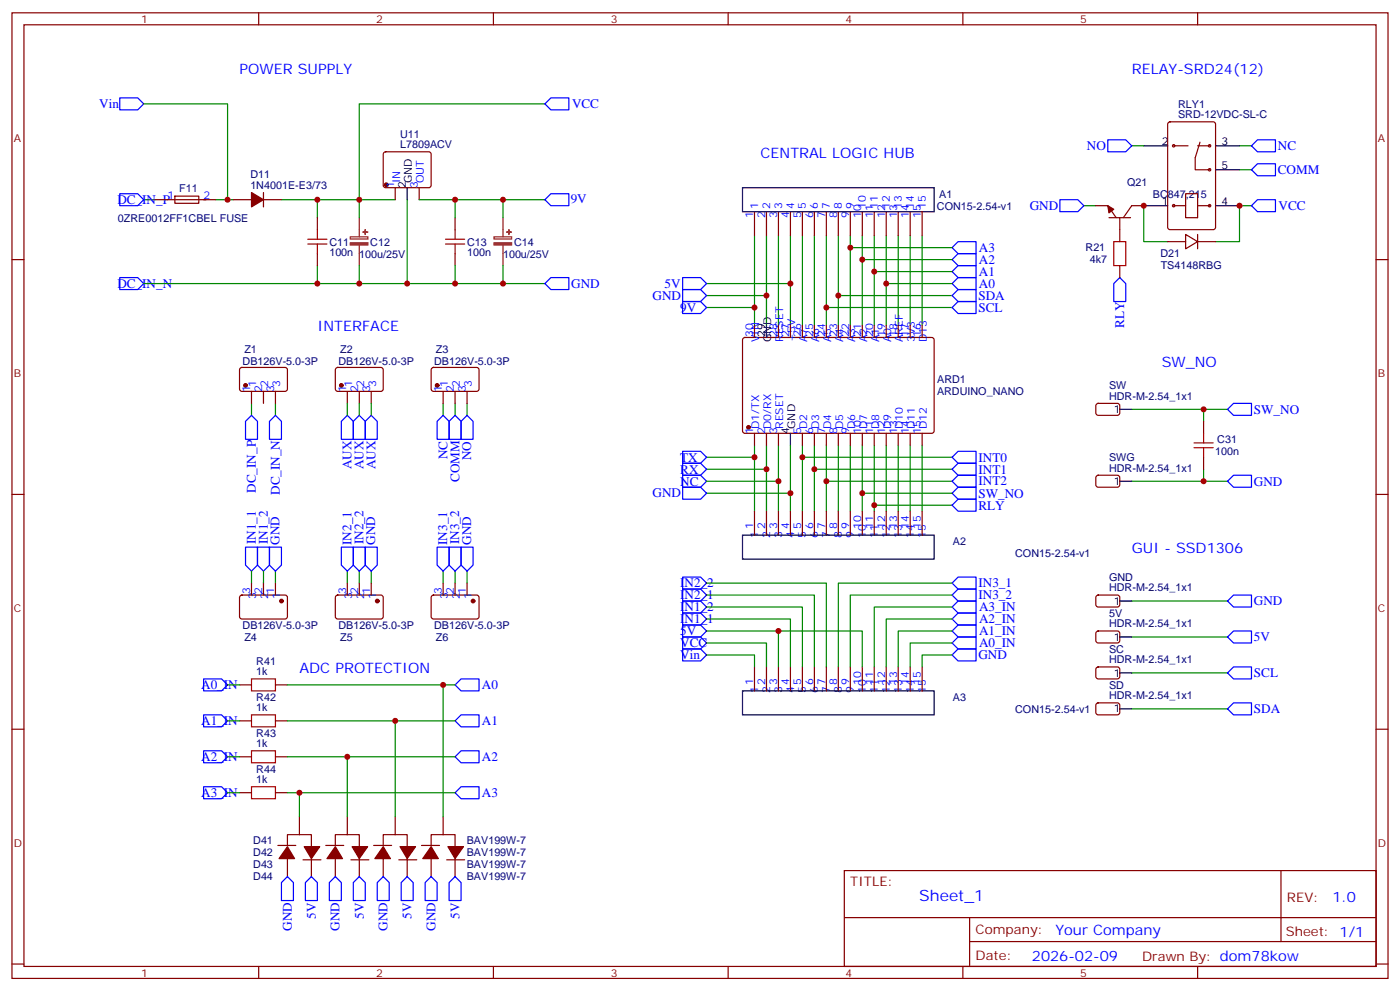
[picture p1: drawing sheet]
<svg xmlns="http://www.w3.org/2000/svg" width="412mm" height="292mm" viewBox="0 0 412 292" stroke-linecap="round" stroke-linejoin="round" font-family="sans-serif">
<g fill="none" stroke="#870000" stroke-width=".35">
<path d="M3.5 3.8h405.4v284.3h-405.4zM7.1 7.3h398.2v277.3h-398.2zM76.2 3.8v3.5M145.3 3.8v3.5M214.5 3.8v3.5M283.6 3.8v3.5M352.8 3.8v3.5M344.2 36.1l.5-.2h12.7l.6 .4 .1 30.6-.5 .7h-12.9l-.7-.4v-30.6zM45.9 58.8h17.6M51.5 57.7h7.1v2.2h-7.1zM68.8 58.8h5.3M77.6 58.8h5.3"/>
<path d="M77.6 56.7v4.2M113.1 44.9l.5-.2h12.7l.5 .2 .2 .5-.1 9.4-.6 .5-13-.1-.4-.6v-9.2zM116.4 55.3v3.5M123.5 55.3v3.5M345.7 42.9h4.3M349.2 57h3.6v7.1h-3.6zM352.8 42.9h3.5M353.5 41.9l-1.4 4.6v3.5h4.2M3.5 76.4h3.6M93.5 64.1v3.5M93.5 74.7v3.5M134.1 64.1v3.5"/>
<path d="M134.1 74.7v3.5M222.2 62.3v7.1M225.8 62.3v7.1M229.3 62.3v7.1M232.8 62.3v7.1M236.4 62.3v7.1M239.9 62.3v7.1M243.4 62.3v7.1M246.9 62.3v7.1M250.5 62.3v7.1M254 62.3v7.1M257.5 62.3v7.1"/>
<path d="M261.1 62.3v7.1M264.6 62.3v7.1M268.1 62.3v7.1M271.6 62.3v7.1M322.8 60.6h3.5l2.5 3.5M326.7 64.1h6.3M329.8 64.1v7.1M329.8 78.2v3.5M336.9 60.6h-3.5l-2.5 3.5M344 71.2h5.2M345.7 60.6h3.5M349.2 69l3.6 2.2-3.6 2.1z"/>
<path d="M352.8 69v4.3M352.8 71.2h5.3M352.8 60.6h3.5M405.3 76.4h3.6M219 99.6l.4-.2h55.3l.5 .7-.1 27.1-.6 .4-55.3-.1-.5-.6v-26.8zM222.2 95.8v3.6M229.3 95.8v3.6M232.8 95.8v3.6M236.4 95.8v3.6M239.9 95.8v3.6M243.4 95.8v3.6M246.9 95.8v3.6"/>
<path d="M250.5 95.8v3.6M254 95.8v3.6M257.5 95.8v3.6M261.1 95.8v3.6M264.6 95.8v3.6M268.1 95.8v3.6M271.6 95.8v3.6M70.8 108.4l.5-.2 12.9 .1 .5 .6-.1 5.9-.6 .5-13-.1-.4-.7v-5.6zM74.1 115.3v3.5M77.6 115.3v3.5M81.1 115.3v3.5M99 108.4l.5-.2 13 .1 .4 .6-.1 5.9-.6 .5-13-.1-.4-.7v-5.6z"/>
<path d="M102.3 115.3v3.5M105.8 115.3v3.5M109.4 115.3v3.5M127.2 108.4l.5-.2 13 .1 .4 .6-.1 5.9-.6 .5-13-.1-.4-.7v-5.6zM130.5 115.3v3.5M134.1 115.3v3.5M137.6 115.3v3.5M323 119l.5-.2h5.9l.4 .7v2.4l-.7 .4-5.9-.1-.4-.6v-2.1zM222.2 127.6v3.5M225.8 127.6v3.5M229.3 127.6v3.5M236.4 127.6v3.5"/>
<path d="M239.9 127.6v3.5M243.4 127.6v3.5M246.9 127.6v3.5M250.5 127.6v3.5M254 127.6v3.5M257.5 127.6v3.5M261.1 127.6v3.5M264.6 127.6v3.5M268.1 127.6v3.5M271.6 127.6v3.5M354.5 124.1v3.5M354.5 134.7v3.5"/>
<path d="M3.5 145.6h3.6M222.2 150.5v7.1M225.8 150.5v7.1M229.3 150.5v7.1M232.8 150.5v7.1M236.4 150.5v7.1M239.9 150.5v7.1M243.4 150.5v7.1M246.9 150.5v7.1M250.5 150.5v7.1M254 150.5v7.1M257.5 150.5v7.1"/>
<path d="M261.1 150.5v7.1M264.6 150.5v7.1M268.1 150.5v7.1M271.6 150.5v7.1M323 140.2l.5-.3 5.9 .1 .4 .7v2.3l-.7 .5-5.9-.1-.4-.6v-2.1zM405.3 145.6h3.6M70.8 175.4l.5-.2 12.9 .1 .5 .6-.1 5.9-.6 .5-13-.1-.4-.6v-5.7zM74.1 171.7v3.5M77.6 171.7v3.5M81.1 171.7v3.5M99 175.4l.5-.2 13 .1 .4 .6-.1 5.9-.6 .5-13-.1-.4-.6v-5.7zM102.3 171.7v3.5"/>
<path d="M105.8 171.7v3.5M109.4 171.7v3.5M127.2 175.4l.5-.2 13 .1 .4 .6-.1 5.9-.6 .5-13-.1-.4-.6v-5.7zM130.5 171.7v3.5M134.1 171.7v3.5M137.6 171.7v3.5M323 175.4l.5-.2 5.9 .1 .4 .6v2.4l-.7 .5-5.9-.1-.4-.7v-2.1zM222.2 196.4v7M225.8 196.4v7M229.3 196.4v7M232.8 196.4v7M236.4 196.4v7"/>
<path d="M239.9 196.4v7M243.4 196.4v7M246.9 196.4v7M250.5 196.4v7M254 196.4v7M257.5 196.4v7M261.1 196.4v7M264.6 196.4v7M268.1 196.4v7M271.6 196.4v7M323 196.6l.5-.2h5.9l.4 .7v2.4l-.7 .4h-5.9l-.4-.7v-2.1zM323 186l.5-.2 5.9 .1 .4 .6v2.4l-.7 .4h-5.9l-.4-.7v-2.1z"/>
<path d="M3.5 214.7h3.6M70.6 201.7h3.5M70.6 212.3h3.5M81.1 201.7h3.6M81.1 212.3h3.6M323 207.2l.5-.2h5.9l.4 .7v2.4l-.7 .4-5.9-.1-.4-.6v-2.1zM405.3 214.7h3.6M70.6 222.8h3.5M70.6 233.4h3.5M81.1 222.8h3.6M81.1 233.4h3.6M81.8 249h5.3"/>
<path d="M84.7 252.8v5.3M88.2 245.8h-3.5v3.2M88.2 245.8h3.5v3.5M88.2 240.5v5.3M89.3 253.2h5.2M91.7 252.8v5.3M96 249h5.2M98.8 252.8v5.3M102.3 245.8h-3.5v3.2M102.3 245.8h3.5v3.5M102.3 240.5v5.3M103.4 253.2h5.3"/>
<path d="M105.8 252.8v5.3M110.1 249h5.3M112.9 252.8v5.3M116.4 245.8h-3.5v3.2M116.4 245.8h3.5v3.5M116.4 240.5v5.3M117.5 253.2h5.3M119.9 252.8v5.3M124.2 249h5.3M127 252.8v5.3M130.5 245.8h-3.5v3.2M130.5 245.8h3.6v3.5"/>
<path d="M130.5 240.5v5.3M131.6 253.2h5.3M134.1 252.8v5.3M248.7 256.4h156.6v28.2h-156.6zM377.3 256.4v20.9M248.7 270.2h156.5M285.6 277.3h119.6M285.6 270.2v14.1M3.5 283.9h3.6M76.2 284.6v3.5M145.3 284.6v3.5M214.5 284.6v3.5"/>
<path d="M283.6 284.6v3.5M352.8 284.6v3.5M405.3 283.9h3.6"/>
<circle cx="345.7" cy="42.9" r=".35"/>
<circle cx="356.3" cy="50" r=".35"/>
<circle cx="356.3" cy="42.9" r=".35"/>
<circle cx="345.7" cy="60.6" r=".35"/>
<circle cx="356.3" cy="60.6" r=".35"/>
</g>
<g fill="none" stroke="#008700" stroke-width=".35">
<path d="M42.3 30.6h24.7v28.2M160.5 30.6h-54.7v33.5M42.3 58.8h3.6M63.5 58.8h5.3M82.9 58.8h33.5M93.5 58.8v5.3M119.9 58.8v24.7M123.5 58.8h37M134.1 58.8v5.3M148.2 58.8v5.3M333.4 42.9h3.5M365.1 50h3.6"/>
<path d="M365.1 42.9h3.6M93.5 78.2v5.3M105.8 78.2v5.3M134.1 78.2v5.3M148.2 78.2v5.3M222.2 69.4v26.4M225.8 69.4v26.4M229.3 69.4v26.4M232.8 69.4v26.4M236.4 69.4v26.4M239.9 69.4v26.4M243.4 69.4v26.4"/>
<path d="M246.9 69.4v26.4M250.5 72.9h30M250.5 69.4v26.4M254 69.4v26.4M254 76.4h26.5M257.5 69.4v26.4M257.5 80h23M261.1 69.4v26.4M264.6 69.4v26.4M268.1 69.4v26.4M271.6 69.4v26.4M319.3 60.6h3.5"/>
<path d="M336.9 60.6v10.6h7.1M368.7 60.6h-3.6v10.6h-7M42.3 83.5h118.2M208.1 90.6h14.1M208.1 87h17.7M208.1 83.5h24.7M243.4 90.6h37.1M246.9 87h33.6M261.1 83.5h19.4M74.1 118.8v3.5M81.1 118.8v3.5M102.3 118.8v3.5"/>
<path d="M105.8 118.8v3.5M109.4 118.8v3.5M130.5 118.8v3.5M134.1 118.8v3.5M137.6 118.8v3.5M208.1 138.2h17.7M208.1 134.7h14.1M222.2 131.1v19.4M225.8 131.1v19.4M229.3 131.1v19.4M232.8 131.1v19.4M236.4 134.7h44.1"/>
<path d="M236.4 131.1v19.4M239.9 138.2h40.6M239.9 131.1v19.4M243.4 131.1v19.4M246.9 131.1v19.4M250.5 131.1v19.4M254 131.1v19.4M257.5 131.1v19.4M261.1 131.1v19.4M264.6 131.1v19.4M268.1 131.1v19.4M271.6 131.1v19.4"/>
<path d="M333.4 120.5h28.2M354.5 120.5v3.6M354.5 138.2v3.5M208.1 145.2h24.7M208.1 141.7h21.2M243.4 141.7h37.1M254 145.2h26.5M257.5 148.8h23M333.4 141.7h28.2M74.1 168.2v3.5M77.6 168.2v3.5M81.1 168.2v3.5"/>
<path d="M102.3 168.2v3.5M105.8 168.2v3.5M109.4 168.2v3.5M130.5 168.2v3.5M134.1 168.2v3.5M137.6 168.2v3.5M208.1 178.8h28.3v17.6M208.1 175.2h31.8v21.2M208.1 171.7h35.3v24.7M280.5 178.8h-23v17.6M280.5 175.2h-30v21.2M280.5 171.7h-33.6v24.7"/>
<path d="M333.4 177h28.2M208.1 192.9h14.1v3.5M208.1 189.3h17.7v7.1M208.1 185.8h21.2v10.6M208.1 182.3h24.7v14.1M229.3 185.8h24.7v10.6M280.5 192.9h-8.9v3.5M280.5 189.3h-12.4v7.1M280.5 185.8h-15.9v10.6M280.5 182.3h-19.4v14.1M333.4 198.2h28.2M333.4 187.6h28.2"/>
<path d="M67 201.7h3.6M67 212.3h3.6M84.7 201.7h49.4M84.7 212.3h49.4M116.4 212.3v28.2M130.5 201.7v38.8M333.4 208.7h28.2M67 222.8h3.6M67 233.4h3.6M84.7 222.8h49.4M84.7 233.4h49.4M88.2 233.4v7.1"/>
<path d="M102.3 222.8v17.7"/>
</g>
<g fill="none" stroke="#00f" stroke-width=".35">
<path d="M35.3 28.8h5.3l1.7 1.8-1.7 1.7h-5.3zM162.3 28.8h5.3v3.5h-5.3l-1.8-1.7zM35.3 57h5.3l1.7 1.8-1.7 1.8h-5.3zM160.5 58.8l1.8-1.8h5.3v3.6h-5.3zM312.2 58.8h5.3l1.8 1.8-1.8 1.7h-5.3zM326.3 41.2h5.3l1.8 1.7-1.8 1.8h-5.3zM370.4 41.2h5.3v3.5h-5.3l-1.7-1.8zM370.4 48.2h5.3v3.6h-5.3l-1.7-1.8zM280.5 76.4l1.7-1.7h5.3v3.5h-5.3zM282.2 78.2h5.3v3.5h-5.3l-1.7-1.7zM282.2 71.2h5.3v3.5h-5.3l-1.7-1.8zM368.7 60.6l1.7-1.8h5.3v3.5h-5.3z"/>
<path d="M35.3 81.7h5.3l1.7 1.8-1.7 1.8h-5.3zM160.5 83.5l1.8-1.8h5.3v3.6h-5.3zM201.1 81.7h5.3l1.7 1.8-1.7 1.8h-5.3zM201.1 88.8h5.3l1.7 1.8-1.7 1.7h-5.3zM201.1 85.3h5.3l1.7 1.7-1.7 1.8h-5.3zM280.5 83.5l1.7-1.8h5.3v3.6h-5.3zM282.2 88.8h5.3v3.5h-5.3l-1.7-1.7zM282.2 85.3h5.3v3.5h-5.3l-1.7-1.8zM329.8 81.7l1.8 1.8v5.3h-3.5v-5.3zM74.1 122.3l1.7 1.8v5.3h-3.5v-5.3zM79.4 124.1l1.7-1.8 1.8 1.8v5.3h-3.5zM102.3 122.3l1.8 1.8v5.3h-3.6v-5.3z"/>
<path d="M105.8 122.3l1.8 1.8v5.3h-3.5v-5.3zM109.4 122.3l1.7 1.8v5.3h-3.5v-5.3zM130.5 122.3l1.8 1.8v5.3h-3.5v-5.3zM134.1 122.3l1.7 1.8v5.3h-3.5v-5.3zM137.6 122.3l1.7 1.8v5.3h-3.5v-5.3zM201.1 136.4h5.3l1.7 1.8-1.7 1.7h-5.3zM201.1 132.9h5.3l1.7 1.8-1.7 1.7h-5.3zM201.1 139.9h5.3l1.7 1.8-1.7 1.8h-5.3zM282.2 136.4h5.3v3.5h-5.3l-1.7-1.7zM282.2 132.9h5.3v3.5h-5.3l-1.7-1.7zM361.6 120.5l1.8-1.7h5.3v3.5h-5.3zM201.1 143.5h5.3l1.7 1.7-1.7 1.8h-5.3z"/>
<path d="M280.5 148.8l1.7-1.8h5.3v3.5h-5.3zM280.5 141.7l1.7-1.8h5.3v3.6h-5.3zM282.2 143.5h5.3v3.5h-5.3l-1.7-1.8zM361.6 141.7l1.8-1.8h5.3v3.6h-5.3zM72.3 161.1h3.5v5.3l-1.7 1.8-1.8-1.8zM75.8 161.1h3.6v5.3l-1.8 1.8-1.8-1.8zM79.4 161.1h3.5v5.3l-1.8 1.8-1.7-1.8zM100.5 161.1h3.6v5.3l-1.8 1.8-1.8-1.8zM104.1 161.1h3.5v5.3l-1.8 1.8-1.7-1.8zM107.6 161.1h3.5v5.3l-1.7 1.8-1.8-1.8zM128.8 161.1h3.5v5.3l-1.8 1.8-1.7-1.8zM132.3 161.1h3.5v5.3l-1.7 1.8-1.8-1.8z"/>
<path d="M135.8 161.1h3.5v5.3l-1.7 1.8-1.8-1.8zM201.1 177h5.3l1.7 1.8-1.7 1.7h-5.3zM201.1 173.5h5.3l1.7 1.7-1.7 1.8h-5.3zM201.1 169.9h5.3l1.7 1.8-1.7 1.8h-5.3zM280.5 178.8l1.7-1.8h5.3v3.5h-5.3zM280.5 175.2l1.7-1.7h5.3v3.5h-5.3zM280.5 171.7l1.7-1.8h5.3v3.6h-5.3zM361.6 177l1.8-1.8h5.3v3.6h-5.3zM60 199.9h5.3l1.7 1.8-1.7 1.7h-5.3zM201.1 191.1h5.3l1.7 1.8-1.7 1.7h-5.3zM201.1 187.6h5.3l1.7 1.7-1.7 1.8h-5.3zM201.1 184h5.3l1.7 1.8-1.7 1.8h-5.3z"/>
<path d="M201.1 180.5h5.3l1.7 1.8-1.7 1.7h-5.3zM282.2 187.6h5.3v3.5h-5.3l-1.7-1.8zM282.2 184h5.3v3.6h-5.3l-1.7-1.8zM282.2 180.5h5.3v3.5h-5.3l-1.7-1.7zM282.2 191.1h5.3v3.5h-5.3l-1.7-1.7zM361.6 198.2l1.8-1.8h5.3v3.5h-5.3zM361.6 187.6l1.8-1.8h5.3v3.5h-5.3zM60 210.5h5.3l1.7 1.8-1.7 1.7h-5.3zM134.1 201.7l1.7-1.8h5.3v3.5h-5.3zM134.1 212.3l1.7-1.8h5.3v3.5h-5.3zM361.6 208.7l1.8-1.7h5.3v3.5h-5.3zM60 221.1h5.3l1.7 1.7-1.7 1.8h-5.3z"/>
<path d="M60 231.7h5.3l1.7 1.7-1.7 1.8h-5.3zM134.1 222.8l1.7-1.7h5.3v3.5h-5.3zM134.1 233.4l1.7-1.7h5.3v3.5h-5.3zM84.7 258.1l1.7 1.8v5.3h-3.5v-5.3zM91.7 258.1l1.8 1.8v5.3h-3.5v-5.3zM98.8 258.1l1.7 1.8v5.3h-3.5v-5.3zM105.8 258.1l1.8 1.8v5.3h-3.5v-5.3zM112.9 258.1l1.8 1.8v5.3h-3.6v-5.3zM119.9 258.1l1.8 1.8v5.3h-3.5v-5.3zM127 258.1l1.8 1.8v5.3h-3.6v-5.3zM134.1 258.1l1.7 1.8v5.3h-3.5v-5.3z"/>
</g>
<g fill="none" stroke="#000" stroke-width=".35">
<path d="M119.9 55.3v3.5M218.7 55.3h56.5v7h-56.5zM336.9 42.9h7.1M358.1 42.9h7M358.1 50h7M336.9 60.6h7.1M358.1 60.6h7M225.8 95.8v3.6M232.8 127.6v3.5M329.8 120.5h3.6M218.7 157.6h56.5v7h-56.5zM329.8 141.7h3.6"/>
<path d="M329.8 177h3.6M329.8 198.2h3.6M329.8 187.6h3.6M218.7 203.4h56.5v7.1h-56.5zM329.8 208.7h3.6"/>
</g>
<g fill="none" stroke="#a10000" stroke-width=".35">
<path d="M90.7 71.9h5.6M90.7 70.4h5.6M93.5 67.6v2.8M93.5 71.9v2.8M131.2 71.9h5.7M131.2 70.4h5.7M134.1 67.6v2.8M134.1 71.9v2.8M328.1 71.2h3.5v7h-3.5zM351.7 130.4h5.7M351.7 131.8h5.7M354.5 127.6v2.8"/>
<path d="M354.5 131.8v2.9M74.1 199.9h7v3.5h-7zM74.1 210.5h7v3.5h-7zM74.1 221.1h7v3.5h-7zM74.1 231.7h7v3.5h-7z"/>
</g>
<g fill="#870000" stroke="#870000" stroke-width=".35">
<path d="M326.3 60.6l1.8 1-1.4 1.1z"/>
<path d="M74.1 56.7l3.5 2.1-3.5 2.1z"/>
<path d="M98.8 249.3l2.1 3.5h-4.6z"/>
<path d="M103.7 249.3h4.6l-2.5 3.5z"/>
<path d="M84.7 249.3l2.1 3.5h-4.6z"/>
<path d="M89.6 249.3h4.6l-2.5 3.5z"/>
<path d="M112.9 249.3l2.1 3.5h-4.6z"/>
<path d="M117.8 249.3h4.6l-2.5 3.5z"/>
<path d="M127 249.3l2.1 3.5h-4.6z"/>
<path d="M131.9 249.3h4.6l-2.4 3.5z"/>
<circle cx="113.8" cy="54.4" r=".53"/>
<circle cx="220.5" cy="125.8" r=".53"/>
<circle cx="128.8" cy="113.5" r=".53"/>
<circle cx="72.3" cy="113.5" r=".53"/>
<circle cx="100.5" cy="113.5" r=".53"/>
<circle cx="139.3" cy="177" r=".53"/>
<circle cx="111.1" cy="177" r=".53"/>
<circle cx="82.9" cy="177" r=".53"/>
</g>
<path d="M103.2 69.7h5.2v.7h-5.2zM105.8 64.1v5.6M105.8 72.2v6M145.5 69.7h5.2v.7h-5.2zM148.2 64.1v5.6M148.2 72.2v6" fill="none" stroke="#8c2424" stroke-width=".35"/>
<g fill="#8c2424" stroke="#8c2424" stroke-width=".35">
<path d="M145.5 71.5h5.2v.6h-5.2z"/>
<path d="M149.2 68.3l1.4 .1z"/>
<path d="M149.9 67.6v1.4z"/>
<path d="M103.2 71.5h5.2v.6h-5.2z"/>
<path d="M106.9 68.3l1.4 .1z"/>
<path d="M107.6 67.6v1.4z"/>
</g>
<g fill="#c00">
<circle cx="232.8" cy="145.2" r=".88"/>
<circle cx="354.5" cy="141.7" r=".88"/>
<circle cx="354.5" cy="120.5" r=".88"/>
<circle cx="257.5" cy="148.8" r=".88"/>
<circle cx="243.4" cy="141.7" r=".88"/>
<circle cx="239.9" cy="138.2" r=".88"/>
<circle cx="236.4" cy="134.7" r=".88"/>
<circle cx="243.4" cy="90.6" r=".88"/>
<circle cx="246.9" cy="87" r=".88"/>
<circle cx="225.8" cy="138.2" r=".88"/>
<circle cx="222.3" cy="134.7" r=".88"/>
<circle cx="336.9" cy="60.6" r=".88"/>
<circle cx="365.1" cy="60.6" r=".88"/>
<circle cx="222.3" cy="90.6" r=".88"/>
<circle cx="225.8" cy="87" r=".88"/>
<circle cx="232.8" cy="83.5" r=".88"/>
<circle cx="148.2" cy="83.5" r=".88"/>
<circle cx="148.2" cy="58.8" r=".88"/>
<circle cx="105.8" cy="83.5" r=".88"/>
<circle cx="119.9" cy="83.5" r=".88"/>
<circle cx="93.5" cy="83.5" r=".88"/>
<circle cx="134.1" cy="83.5" r=".88"/>
<circle cx="93.5" cy="58.8" r=".88"/>
<circle cx="105.8" cy="58.8" r=".88"/>
<circle cx="134.1" cy="58.8" r=".88"/>
<circle cx="67" cy="58.8" r=".88"/>
<circle cx="261.1" cy="83.5" r=".88"/>
<circle cx="257.5" cy="80" r=".88"/>
<circle cx="254" cy="76.4" r=".88"/>
<circle cx="250.5" cy="72.9" r=".88"/>
<circle cx="229.3" cy="185.8" r=".88"/>
<circle cx="130.5" cy="201.7" r=".88"/>
<circle cx="116.4" cy="212.3" r=".88"/>
<circle cx="102.3" cy="222.8" r=".88"/>
<circle cx="88.2" cy="233.4" r=".88"/>
<circle cx="254" cy="145.2" r=".88"/>
<circle cx="229.3" cy="141.7" r=".88"/>
</g>
<text font-size="4.6" fill="#00f" x="270.8" y="265.4">Sheet_1</text>
<g font-size="4.2" fill="#00f">
<text x="70.6" y="21.8">POWER SUPPLY</text>
<text x="333.4" y="21.8">RELAY-SRD24(12)</text>
<text x="224" y="46.5">CENTRAL LOGIC HUB</text>
<text x="93.5" y="97.6">INTERFACE</text>
<text x="342.2" y="108.2">SW_NO</text>
<text x="333.4" y="162.9">GUI - SSD1306</text>
<text x="88.2" y="198.2">ADC PROTECTION</text>
<text x="392.5" y="265.6">1.0</text>
<text x="310.9" y="275.2">Your Company</text>
<text x="304" y="283">2026-02-09</text>
</g>
<g font-size="3.9" fill="#00f">
<text x="29.2" y="31.9">Vin</text>
<text x="168.5" y="31.8">VCC</text>
<text x="320.2" y="44.2">NO</text>
<text x="376.4" y="44.3">NC</text>
<text x="376.4" y="51.3">COMM</text>
<text x="168.1" y="59.8">9V</text>
<text x="34.6" y="60.1">DC_IN_P</text>
<text x="303.4" y="61.8">GND</text>
<text x="376.6" y="61.8">VCC</text>
<text x="288.4" y="77.8">A2</text>
<text x="288.4" y="74.2">A3</text>
<text x="288.4" y="81.3">A1</text>
<text x="34.6" y="84.8">DC_IN_N</text>
<text x="168.3" y="84.8">GND</text>
<text x="192.2" y="88.2">GND</text>
<text x="195.8" y="84.8">5V</text>
<text x="288.2" y="88.3">SDA</text>
<text x="288.4" y="84.8">A0</text>
<text x="200.4" y="91.9">9V</text>
<text x="288.2" y="91.9">SCL</text>
<text x="331.1" y="96.7" transform="rotate(-90 331.1 96.7)">RLY</text>
<text x="369.4" y="121.8">SW_NO</text>
<text x="131.8" y="135.3" transform="rotate(-90 131.8 135.3)">NC</text>
<text x="138.8" y="135.5" transform="rotate(-90 138.8 135.5)">NO</text>
<text x="200.4" y="135.9">TX</text>
<text x="288.2" y="135.9">INT0</text>
<text x="103.6" y="138.2" transform="rotate(-90 103.6 138.2)">AUX</text>
<text x="107.1" y="138.2" transform="rotate(-90 107.1 138.2)">AUX</text>
<text x="110.6" y="138.2" transform="rotate(-90 110.6 138.2)">AUX</text>
<text x="135.3" y="142" transform="rotate(-90 135.3 142)">COMM</text>
<text x="200.4" y="139.5">RX</text>
<text x="200.4" y="143">NC</text>
<text x="288.2" y="142.9">INT2</text>
<text x="288.2" y="139.4">INT1</text>
<text x="369.4" y="143.1">GND</text>
<text x="75.3" y="145.1" transform="rotate(-90 75.3 145.1)">DC_IN_P</text>
<text x="82.4" y="145.7" transform="rotate(-90 82.4 145.7)">DC_IN_N</text>
<text x="192.2" y="146.4">GND</text>
<text x="288.2" y="146.6">SW_NO</text>
<text x="288.2" y="150.1">RLY</text>
<text x="75.3" y="160.3" transform="rotate(-90 75.3 160.3)">IN1_1</text>
<text x="78.9" y="160.3" transform="rotate(-90 78.9 160.3)">IN1_2</text>
<text x="82.3" y="160.4" transform="rotate(-90 82.3 160.4)">GND</text>
<text x="103.5" y="160.5" transform="rotate(-90 103.5 160.5)">IN2_1</text>
<text x="107.1" y="160.3" transform="rotate(-90 107.1 160.3)">IN2_2</text>
<text x="110.6" y="160.4" transform="rotate(-90 110.6 160.4)">GND</text>
<text x="131.7" y="160.5" transform="rotate(-90 131.7 160.5)">IN3_1</text>
<text x="135.3" y="160.3" transform="rotate(-90 135.3 160.3)">IN3_2</text>
<text x="138.8" y="160.4" transform="rotate(-90 138.8 160.4)">GND</text>
<text x="200.4" y="172.9">IN2_2</text>
<text x="288.2" y="172.9">IN3_1</text>
<text x="200.4" y="180">IN1_2</text>
<text x="200.4" y="176.5">IN2_1</text>
<text x="288.2" y="176.5">IN3_2</text>
<text x="288.4" y="180">A3_IN</text>
<text x="369.4" y="178.3">GND</text>
<text x="200.4" y="183.5">IN1_1</text>
<text x="288.4" y="183.5">A2_IN</text>
<text x="200.4" y="190.6">VCC</text>
<text x="200.4" y="187.1">5V</text>
<text x="288.4" y="190.5">A0_IN</text>
<text x="288.4" y="187">A1_IN</text>
<text x="369.4" y="188.8">5V</text>
<text x="200.4" y="194.2">Vin</text>
<text x="288.2" y="194.2">GND</text>
<text x="59.3" y="203">A0_IN</text>
<text x="142" y="203">A0</text>
<text x="369.4" y="199.5">SCL</text>
<text x="59.3" y="213.6">A1_IN</text>
<text x="142" y="213.6">A1</text>
<text x="369.4" y="210">SDA</text>
<text x="59.3" y="224.2">A2_IN</text>
<text x="142" y="224.2">A2</text>
<text x="59.3" y="234.7">A3_IN</text>
<text x="142" y="234.7">A3</text>
<text x="85.9" y="274" transform="rotate(-90 85.9 274)">GND</text>
<text x="93" y="270.5" transform="rotate(-90 93 270.5)">5V</text>
<text x="100" y="274" transform="rotate(-90 100 274)">GND</text>
<text x="107.1" y="270.5" transform="rotate(-90 107.1 270.5)">5V</text>
<text x="114.2" y="274" transform="rotate(-90 114.2 274)">GND</text>
<text x="121.2" y="270.5" transform="rotate(-90 121.2 270.5)">5V</text>
<text x="128.3" y="274" transform="rotate(-90 128.3 274)">GND</text>
<text x="135.4" y="270.5" transform="rotate(-90 135.4 270.5)">5V</text>
</g>
<g font-size="3.9" fill="#800">
<text x="250.5" y="260.9">TITLE:</text>
<text x="379.1" y="265.6">REV:</text>
<text x="287.4" y="275.1">Company:</text>
<text x="378.7" y="275.8">Sheet: 1/1</text>
<text x="287.4" y="282.8">Date:</text>
<text x="336.4" y="282.9">Drawn By: dom78kow</text>
</g>
<g font-size="3.2" fill="#800">
<text x="41.6" y="6.8">1</text>
<text x="110.8" y="6.8">2</text>
<text x="179.9" y="6.8">3</text>
<text x="249.1" y="6.8">4</text>
<text x="318.2" y="6.8">5</text>
<text x="4.1" y="41.9">A</text>
<text x="405.9" y="41.9">A</text>
<text x="4.1" y="111">B</text>
<text x="405.9" y="111">B</text>
<text x="4.1" y="180.2">C</text>
<text x="405.9" y="180.2">C</text>
<text x="4.1" y="249.3">D</text>
<text x="405.9" y="249.3">D</text>
<text x="41.6" y="287.6">1</text>
<text x="110.8" y="287.6">2</text>
<text x="179.9" y="287.6">3</text>
<text x="249.1" y="287.6">4</text>
<text x="318.2" y="287.6">5</text>
</g>
<g font-size="3.2" fill="#000080">
<text x="347" y="34.8">SRD-12VDC-SL-C</text>
<text x="347" y="31.7">RLY1</text>
<text x="117.8" y="40.5">U11</text>
<text x="117.8" y="43.6">L7809ACV</text>
<text x="73.7" y="52.5">D11</text>
<text x="52.8" y="56.5">F11</text>
<text x="73.7" y="55.6">1N4001E-E3/73</text>
<text x="276.7" y="58.2">A1</text>
<text x="332" y="54.7">Q21</text>
<text x="339.6" y="58.2">BC847,215</text>
<text x="34.7" y="65.3">0ZRE0012FF1CBEL FUSE</text>
<text x="276" y="61.7">CON15-2.54-v1</text>
<text x="97" y="75.5">100n</text>
<text x="97" y="72.3">C11</text>
<text x="105.8" y="75.8">100u/25V</text>
<text x="109.1" y="72.3">C12</text>
<text x="137.6" y="75.5">100n</text>
<text x="137.6" y="72.3">C13</text>
<text x="148.2" y="75.9">100u/25V</text>
<text x="151.4" y="72.3">C14</text>
<text x="319.8" y="74">R21</text>
<text x="321.1" y="77.6">4k7</text>
<text x="341.9" y="75.8">D21</text>
<text x="341.9" y="79.3">TS4148RBG</text>
<text x="71.5" y="107.6">DB126V-5.0-3P</text>
<text x="72" y="104.1">Z1</text>
<text x="99.7" y="107.6">DB126V-5.0-3P</text>
<text x="100.2" y="104.1">Z2</text>
<text x="127.9" y="107.6">DB126V-5.0-3P</text>
<text x="128.4" y="104.1">Z3</text>
<text x="276.1" y="112.9">ARD1</text>
<text x="276" y="116.4">ARDUINO_NANO</text>
<text x="326.7" y="117.7">HDR-M-2.54_1x1</text>
<text x="326.7" y="114.5">SW</text>
<text x="358.6" y="130.5">C31</text>
<text x="326.7" y="135.7">SWG</text>
<text x="357.9" y="134.1">100n</text>
<text x="326.7" y="138.9">HDR-M-2.54_1x1</text>
<text x="280.7" y="160.5">A2</text>
<text x="299" y="164">CON15-2.54-v1</text>
<text x="326.7" y="171">GND</text>
<text x="326.7" y="174.2">HDR-M-2.54_1x1</text>
<text x="71.5" y="185.2">DB126V-5.0-3P</text>
<text x="99.7" y="185.2">DB126V-5.0-3P</text>
<text x="127.9" y="185.2">DB126V-5.0-3P</text>
<text x="326.7" y="184.7">HDR-M-2.54_1x1</text>
<text x="326.7" y="181.6">5V</text>
<text x="72" y="188.7">Z4</text>
<text x="100.2" y="188.7">Z5</text>
<text x="128.4" y="188.7">Z6</text>
<text x="75.5" y="195.7">R41</text>
<text x="326.7" y="195.3">HDR-M-2.54_1x1</text>
<text x="326.7" y="192.2">SC</text>
<text x="75.5" y="198.9">1k</text>
<text x="326.7" y="202.7">SD</text>
<text x="75.5" y="209.4">1k</text>
<text x="75.5" y="206.3">R42</text>
<text x="280.7" y="206.3">A3</text>
<text x="299" y="209.9">CON15-2.54-v1</text>
<text x="326.7" y="205.9">HDR-M-2.54_1x1</text>
<text x="75.5" y="220">1k</text>
<text x="75.5" y="216.9">R43</text>
<text x="75.5" y="227.5">R44</text>
<text x="75.5" y="230.6">1k</text>
<text x="74.6" y="248.7">D41</text>
<text x="137.5" y="248.7">BAV199W-7</text>
<text x="74.6" y="252.2">D42</text>
<text x="74.6" y="255.7">D43</text>
<text x="137.5" y="252.2">BAV199W-7</text>
<text x="137.5" y="255.7">BAV199W-7</text>
<text x="74.6" y="259.3">D44</text>
<text x="137.5" y="259.3">BAV199W-7</text>
</g>
<g font-size="3.2">
<text x="342.2" y="42.6">2</text>
<text x="359.8" y="42.6">3</text>
<text x="121.4" y="54" transform="rotate(-90 121.4 54)">GND</text>
<text x="359.8" y="49.6">5</text>
<text x="119.6" y="55.5" transform="rotate(-90 119.6 55.5)">2</text>
<text x="342.2" y="60.2">1</text>
<text x="359.8" y="60.2">4</text>
<text x="225.4" y="99.2" transform="rotate(-90 225.4 99.2)">29</text>
<text x="227.2" y="100.7" transform="rotate(-90 227.2 100.7)">GND</text>
<text x="328.1" y="121.6">1</text>
<text x="232.5" y="127.8" transform="rotate(-90 232.5 127.8)">4</text>
<text x="234.2" y="126.3" transform="rotate(-90 234.2 126.3)">GND</text>
<text x="328.1" y="142.8">1</text>
<text x="328.1" y="178">1</text>
<text x="328.1" y="188.6">1</text>
<text x="328.1" y="199.2">1</text>
<text x="328.1" y="209.8">1</text>
</g>
<g font-size="3.2" fill="#00f">
<text x="117.8" y="54" transform="rotate(-90 117.8 54)">IN</text>
<text x="124.9" y="54" transform="rotate(-90 124.9 54)">OUT</text>
<text x="49.4" y="58.5">1</text>
<text x="60" y="58.5">2</text>
<text x="116.1" y="55.5" transform="rotate(-90 116.1 55.5)">1</text>
<text x="123.1" y="55.5" transform="rotate(-90 123.1 55.5)">3</text>
<text x="221.9" y="64.1" transform="rotate(-90 221.9 64.1)">1</text>
<text x="223.3" y="61.6" transform="rotate(-90 223.3 61.6)">1</text>
<text x="225.4" y="64.1" transform="rotate(-90 225.4 64.1)">2</text>
<text x="226.8" y="61.6" transform="rotate(-90 226.8 61.6)">2</text>
<text x="229" y="64.1" transform="rotate(-90 229 64.1)">3</text>
<text x="230.4" y="61.6" transform="rotate(-90 230.4 61.6)">3</text>
<text x="232.5" y="64.1" transform="rotate(-90 232.5 64.1)">4</text>
<text x="233.9" y="61.6" transform="rotate(-90 233.9 61.6)">4</text>
<text x="236" y="64.1" transform="rotate(-90 236 64.1)">5</text>
<text x="237.4" y="61.6" transform="rotate(-90 237.4 61.6)">5</text>
<text x="239.5" y="64.1" transform="rotate(-90 239.5 64.1)">6</text>
<text x="240.9" y="61.6" transform="rotate(-90 240.9 61.6)">6</text>
<text x="243.1" y="64.1" transform="rotate(-90 243.1 64.1)">7</text>
<text x="244.5" y="61.6" transform="rotate(-90 244.5 61.6)">7</text>
<text x="246.6" y="64.1" transform="rotate(-90 246.6 64.1)">8</text>
<text x="248" y="61.6" transform="rotate(-90 248 61.6)">8</text>
<text x="250.1" y="64.1" transform="rotate(-90 250.1 64.1)">9</text>
<text x="251.5" y="61.6" transform="rotate(-90 251.5 61.6)">9</text>
<text x="253.6" y="64.1" transform="rotate(-90 253.6 64.1)">10</text>
<text x="255.1" y="61.6" transform="rotate(-90 255.1 61.6)">10</text>
<text x="257.2" y="64.1" transform="rotate(-90 257.2 64.1)">11</text>
<text x="258.6" y="61.6" transform="rotate(-90 258.6 61.6)">11</text>
<text x="260.7" y="64.1" transform="rotate(-90 260.7 64.1)">12</text>
<text x="262.1" y="61.6" transform="rotate(-90 262.1 61.6)">12</text>
<text x="264.2" y="64.1" transform="rotate(-90 264.2 64.1)">13</text>
<text x="265.6" y="61.6" transform="rotate(-90 265.6 61.6)">13</text>
<text x="267.8" y="64.1" transform="rotate(-90 267.8 64.1)">14</text>
<text x="269.2" y="61.6" transform="rotate(-90 269.2 61.6)">14</text>
<text x="271.3" y="64.1" transform="rotate(-90 271.3 64.1)">15</text>
<text x="272.7" y="61.6" transform="rotate(-90 272.7 61.6)">15</text>
<text x="221.9" y="99.2" transform="rotate(-90 221.9 99.2)">30</text>
<text x="223.7" y="100.7" transform="rotate(-90 223.7 100.7)">VIN</text>
<text x="229" y="99.2" transform="rotate(-90 229 99.2)">28</text>
<text x="230.7" y="100.7" transform="rotate(-90 230.7 100.7)">RESET</text>
<text x="232.5" y="99.2" transform="rotate(-90 232.5 99.2)">27</text>
<text x="234.2" y="100.7" transform="rotate(-90 234.2 100.7)">+5V</text>
<text x="236" y="99.2" transform="rotate(-90 236 99.2)">26</text>
<text x="237.8" y="100.7" transform="rotate(-90 237.8 100.7)">A7</text>
<text x="239.5" y="99.2" transform="rotate(-90 239.5 99.2)">25</text>
<text x="241.3" y="100.7" transform="rotate(-90 241.3 100.7)">A6</text>
<text x="243.1" y="99.2" transform="rotate(-90 243.1 99.2)">24</text>
<text x="244.8" y="100.7" transform="rotate(-90 244.8 100.7)">A5</text>
<text x="246.6" y="99.2" transform="rotate(-90 246.6 99.2)">23</text>
<text x="248.4" y="100.7" transform="rotate(-90 248.4 100.7)">A4</text>
<text x="250.1" y="99.2" transform="rotate(-90 250.1 99.2)">22</text>
<text x="251.9" y="100.7" transform="rotate(-90 251.9 100.7)">A3</text>
<text x="253.6" y="99.2" transform="rotate(-90 253.6 99.2)">21</text>
<text x="255.4" y="100.7" transform="rotate(-90 255.4 100.7)">A2</text>
<text x="257.2" y="99.2" transform="rotate(-90 257.2 99.2)">20</text>
<text x="258.9" y="100.7" transform="rotate(-90 258.9 100.7)">A1</text>
<text x="260.7" y="99.2" transform="rotate(-90 260.7 99.2)">19</text>
<text x="262.5" y="100.7" transform="rotate(-90 262.5 100.7)">A0</text>
<text x="264.2" y="99.2" transform="rotate(-90 264.2 99.2)">18</text>
<text x="266" y="100.7" transform="rotate(-90 266 100.7)">AREF</text>
<text x="267.8" y="99.2" transform="rotate(-90 267.8 99.2)">17</text>
<text x="269.5" y="100.7" transform="rotate(-90 269.5 100.7)">3V3</text>
<text x="271.3" y="99.2" transform="rotate(-90 271.3 99.2)">16</text>
<text x="273" y="100.7" transform="rotate(-90 273 100.7)">D13</text>
<text x="75.5" y="113.9" transform="rotate(-90 75.5 113.9)">1</text>
<text x="79" y="113.9" transform="rotate(-90 79 113.9)">2</text>
<text x="82.5" y="113.9" transform="rotate(-90 82.5 113.9)">3</text>
<text x="103.7" y="113.9" transform="rotate(-90 103.7 113.9)">1</text>
<text x="107.2" y="113.9" transform="rotate(-90 107.2 113.9)">2</text>
<text x="110.8" y="113.9" transform="rotate(-90 110.8 113.9)">3</text>
<text x="131.9" y="113.9" transform="rotate(-90 131.9 113.9)">1</text>
<text x="135.5" y="113.9" transform="rotate(-90 135.5 113.9)">2</text>
<text x="139" y="113.9" transform="rotate(-90 139 113.9)">3</text>
<text x="73.7" y="115.4" transform="rotate(-90 73.7 115.4)">1</text>
<text x="77.3" y="115.4" transform="rotate(-90 77.3 115.4)">2</text>
<text x="80.8" y="115.4" transform="rotate(-90 80.8 115.4)">3</text>
<text x="102" y="115.4" transform="rotate(-90 102 115.4)">1</text>
<text x="105.5" y="115.4" transform="rotate(-90 105.5 115.4)">2</text>
<text x="109" y="115.4" transform="rotate(-90 109 115.4)">3</text>
<text x="130.2" y="115.4" transform="rotate(-90 130.2 115.4)">1</text>
<text x="133.7" y="115.4" transform="rotate(-90 133.7 115.4)">2</text>
<text x="137.2" y="115.4" transform="rotate(-90 137.2 115.4)">3</text>
<text x="221.9" y="127.8" transform="rotate(-90 221.9 127.8)">1</text>
<text x="223.7" y="126.3" transform="rotate(-90 223.7 126.3)">D1/TX</text>
<text x="225.4" y="127.8" transform="rotate(-90 225.4 127.8)">2</text>
<text x="227.2" y="126.3" transform="rotate(-90 227.2 126.3)">D0/RX</text>
<text x="229" y="127.8" transform="rotate(-90 229 127.8)">3</text>
<text x="230.7" y="126.3" transform="rotate(-90 230.7 126.3)">RESET</text>
<text x="236" y="127.8" transform="rotate(-90 236 127.8)">5</text>
<text x="237.8" y="126.3" transform="rotate(-90 237.8 126.3)">D2</text>
<text x="239.5" y="127.8" transform="rotate(-90 239.5 127.8)">6</text>
<text x="241.3" y="126.3" transform="rotate(-90 241.3 126.3)">D3</text>
<text x="243.1" y="127.8" transform="rotate(-90 243.1 127.8)">7</text>
<text x="244.8" y="126.3" transform="rotate(-90 244.8 126.3)">D4</text>
<text x="246.6" y="127.8" transform="rotate(-90 246.6 127.8)">8</text>
<text x="248.4" y="126.3" transform="rotate(-90 248.4 126.3)">D5</text>
<text x="250.1" y="127.8" transform="rotate(-90 250.1 127.8)">9</text>
<text x="251.9" y="126.3" transform="rotate(-90 251.9 126.3)">D6</text>
<text x="253.6" y="127.8" transform="rotate(-90 253.6 127.8)">10</text>
<text x="255.4" y="126.3" transform="rotate(-90 255.4 126.3)">D7</text>
<text x="257.2" y="127.8" transform="rotate(-90 257.2 127.8)">11</text>
<text x="258.9" y="126.3" transform="rotate(-90 258.9 126.3)">D8</text>
<text x="260.7" y="127.8" transform="rotate(-90 260.7 127.8)">12</text>
<text x="262.5" y="126.3" transform="rotate(-90 262.5 126.3)">D9</text>
<text x="264.2" y="127.8" transform="rotate(-90 264.2 127.8)">13</text>
<text x="266" y="126.3" transform="rotate(-90 266 126.3)">D10</text>
<text x="267.8" y="127.8" transform="rotate(-90 267.8 127.8)">14</text>
<text x="269.5" y="126.3" transform="rotate(-90 269.5 126.3)">D11</text>
<text x="271.3" y="127.8" transform="rotate(-90 271.3 127.8)">15</text>
<text x="273" y="126.3" transform="rotate(-90 273 126.3)">D12</text>
<text x="221.9" y="155.8" transform="rotate(-90 221.9 155.8)">1</text>
<text x="225.4" y="155.8" transform="rotate(-90 225.4 155.8)">2</text>
<text x="229" y="155.8" transform="rotate(-90 229 155.8)">3</text>
<text x="232.5" y="155.8" transform="rotate(-90 232.5 155.8)">4</text>
<text x="236" y="155.8" transform="rotate(-90 236 155.8)">5</text>
<text x="239.5" y="155.8" transform="rotate(-90 239.5 155.8)">6</text>
<text x="243.1" y="155.8" transform="rotate(-90 243.1 155.8)">7</text>
<text x="246.6" y="155.8" transform="rotate(-90 246.6 155.8)">8</text>
<text x="250.1" y="155.8" transform="rotate(-90 250.1 155.8)">9</text>
<text x="253.6" y="155.8" transform="rotate(-90 253.6 155.8)">10</text>
<text x="257.2" y="155.8" transform="rotate(-90 257.2 155.8)">11</text>
<text x="260.7" y="155.8" transform="rotate(-90 260.7 155.8)">12</text>
<text x="264.2" y="155.8" transform="rotate(-90 264.2 155.8)">13</text>
<text x="267.8" y="155.8" transform="rotate(-90 267.8 155.8)">14</text>
<text x="271.3" y="155.8" transform="rotate(-90 271.3 155.8)">15</text>
<text x="223.3" y="158.3" transform="rotate(-90 223.3 158.3)">1</text>
<text x="226.8" y="158.3" transform="rotate(-90 226.8 158.3)">2</text>
<text x="230.4" y="158.3" transform="rotate(-90 230.4 158.3)">3</text>
<text x="233.9" y="158.3" transform="rotate(-90 233.9 158.3)">4</text>
<text x="237.4" y="158.3" transform="rotate(-90 237.4 158.3)">5</text>
<text x="240.9" y="158.3" transform="rotate(-90 240.9 158.3)">6</text>
<text x="244.5" y="158.3" transform="rotate(-90 244.5 158.3)">7</text>
<text x="248" y="158.3" transform="rotate(-90 248 158.3)">8</text>
<text x="251.5" y="158.3" transform="rotate(-90 251.5 158.3)">9</text>
<text x="255.1" y="158.3" transform="rotate(-90 255.1 158.3)">10</text>
<text x="258.6" y="158.3" transform="rotate(-90 258.6 158.3)">11</text>
<text x="262.1" y="158.3" transform="rotate(-90 262.1 158.3)">12</text>
<text x="265.6" y="158.3" transform="rotate(-90 265.6 158.3)">13</text>
<text x="269.2" y="158.3" transform="rotate(-90 269.2 158.3)">14</text>
<text x="272.7" y="158.3" transform="rotate(-90 272.7 158.3)">15</text>
<text x="73.7" y="175" transform="rotate(-90 73.7 175)">3</text>
<text x="75.5" y="176.5" transform="rotate(-90 75.5 176.5)">3</text>
<text x="77.3" y="175" transform="rotate(-90 77.3 175)">2</text>
<text x="79" y="176.5" transform="rotate(-90 79 176.5)">2</text>
<text x="80.8" y="175" transform="rotate(-90 80.8 175)">1</text>
<text x="82.5" y="176.5" transform="rotate(-90 82.5 176.5)">1</text>
<text x="102" y="175" transform="rotate(-90 102 175)">3</text>
<text x="103.7" y="176.5" transform="rotate(-90 103.7 176.5)">3</text>
<text x="105.5" y="175" transform="rotate(-90 105.5 175)">2</text>
<text x="107.2" y="176.5" transform="rotate(-90 107.2 176.5)">2</text>
<text x="109" y="175" transform="rotate(-90 109 175)">1</text>
<text x="110.8" y="176.5" transform="rotate(-90 110.8 176.5)">1</text>
<text x="130.2" y="175" transform="rotate(-90 130.2 175)">3</text>
<text x="131.9" y="176.5" transform="rotate(-90 131.9 176.5)">3</text>
<text x="133.7" y="175" transform="rotate(-90 133.7 175)">2</text>
<text x="135.5" y="176.5" transform="rotate(-90 135.5 176.5)">2</text>
<text x="137.2" y="175" transform="rotate(-90 137.2 175)">1</text>
<text x="139" y="176.5" transform="rotate(-90 139 176.5)">1</text>
<text x="221.9" y="201.7" transform="rotate(-90 221.9 201.7)">1</text>
<text x="225.4" y="201.7" transform="rotate(-90 225.4 201.7)">2</text>
<text x="229" y="201.7" transform="rotate(-90 229 201.7)">3</text>
<text x="232.5" y="201.7" transform="rotate(-90 232.5 201.7)">4</text>
<text x="236" y="201.7" transform="rotate(-90 236 201.7)">5</text>
<text x="239.5" y="201.7" transform="rotate(-90 239.5 201.7)">6</text>
<text x="243.1" y="201.7" transform="rotate(-90 243.1 201.7)">7</text>
<text x="246.6" y="201.7" transform="rotate(-90 246.6 201.7)">8</text>
<text x="250.1" y="201.7" transform="rotate(-90 250.1 201.7)">9</text>
<text x="253.6" y="201.7" transform="rotate(-90 253.6 201.7)">10</text>
<text x="257.2" y="201.7" transform="rotate(-90 257.2 201.7)">11</text>
<text x="260.7" y="201.7" transform="rotate(-90 260.7 201.7)">12</text>
<text x="264.2" y="201.7" transform="rotate(-90 264.2 201.7)">13</text>
<text x="267.8" y="201.7" transform="rotate(-90 267.8 201.7)">14</text>
<text x="271.3" y="201.7" transform="rotate(-90 271.3 201.7)">15</text>
<text x="223.3" y="204.2" transform="rotate(-90 223.3 204.2)">1</text>
<text x="226.8" y="204.2" transform="rotate(-90 226.8 204.2)">2</text>
<text x="230.4" y="204.2" transform="rotate(-90 230.4 204.2)">3</text>
<text x="233.9" y="204.2" transform="rotate(-90 233.9 204.2)">4</text>
<text x="237.4" y="204.2" transform="rotate(-90 237.4 204.2)">5</text>
<text x="240.9" y="204.2" transform="rotate(-90 240.9 204.2)">6</text>
<text x="244.5" y="204.2" transform="rotate(-90 244.5 204.2)">7</text>
<text x="248" y="204.2" transform="rotate(-90 248 204.2)">8</text>
<text x="251.5" y="204.2" transform="rotate(-90 251.5 204.2)">9</text>
<text x="255.1" y="204.2" transform="rotate(-90 255.1 204.2)">10</text>
<text x="258.6" y="204.2" transform="rotate(-90 258.6 204.2)">11</text>
<text x="262.1" y="204.2" transform="rotate(-90 262.1 204.2)">12</text>
<text x="265.6" y="204.2" transform="rotate(-90 265.6 204.2)">13</text>
<text x="269.2" y="204.2" transform="rotate(-90 269.2 204.2)">14</text>
<text x="272.7" y="204.2" transform="rotate(-90 272.7 204.2)">15</text>
</g>
</svg>
